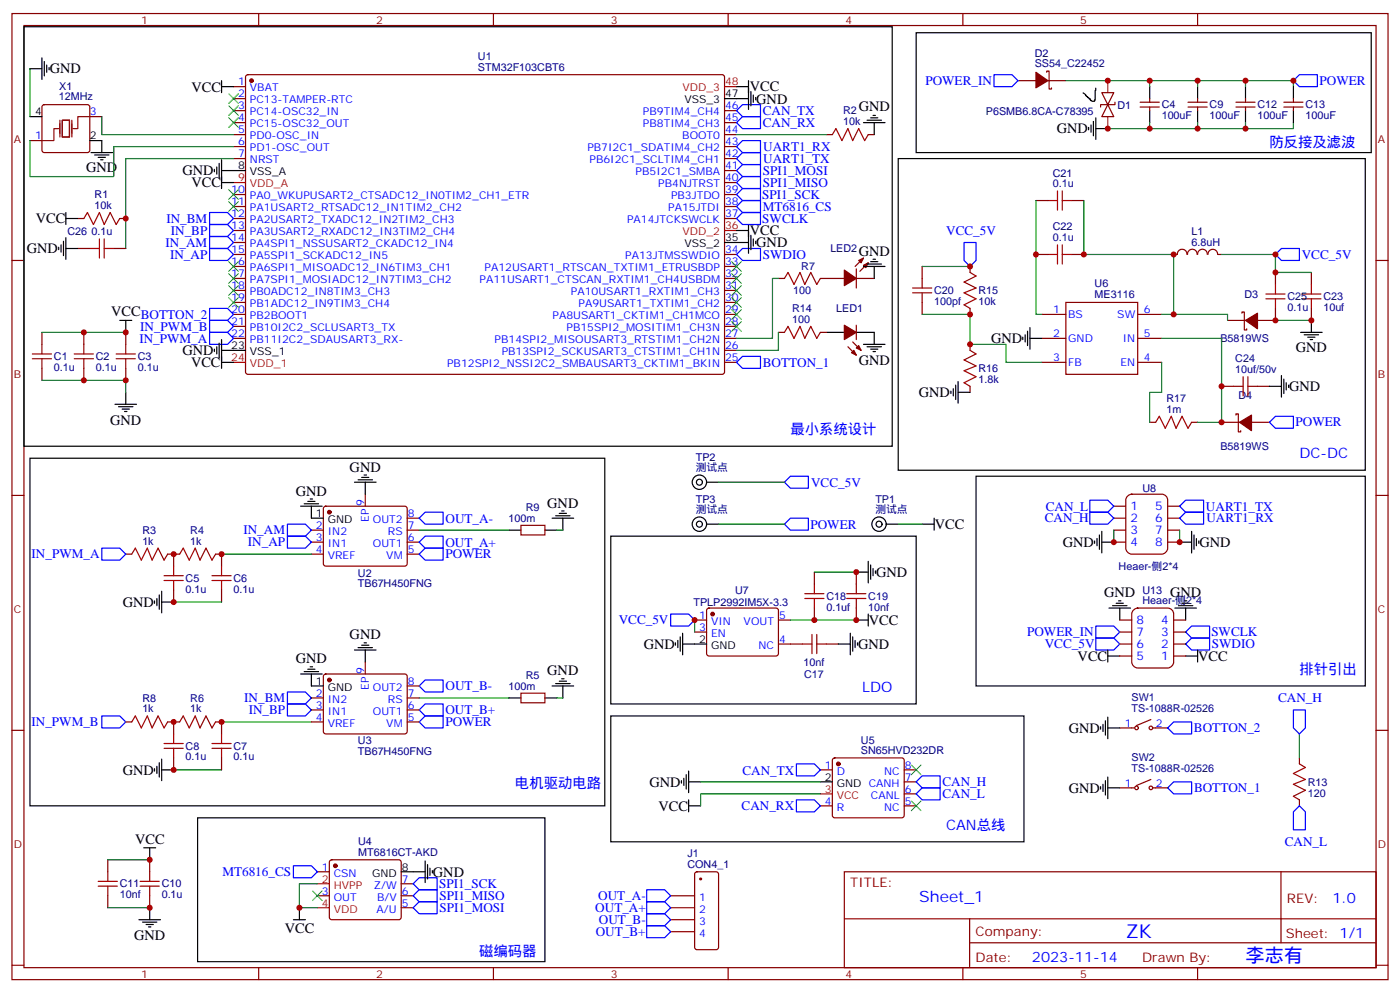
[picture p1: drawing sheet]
<svg xmlns="http://www.w3.org/2000/svg" width="412mm" height="292mm" viewBox="0 0 412 292" stroke-linecap="round" stroke-linejoin="round" font-family="sans-serif">
<g fill="none" stroke="#870000" stroke-width=".35">
<path d="M3.5 4h405.4v284.3h-405.4zM7.1 7.5h398.2v277.3h-398.2zM76.2 4v3.5M145.3 4v3.5M214.5 4v3.5M283.6 4v3.5M352.8 4v3.5M12.6 31l.5-.2h12.7l.5 .2 .2 .5v12.7l-.3 .5-.4 .2h-12.7l-.5-.2-.3-.5v-12.7zM26.5 34.3h3.5M68.8 25.5h3.5M68.8 29h3.5M68.8 32.6h3.5"/>
<path d="M68.8 36.1h3.5M68.8 39.6h3.5M72.6 22.2l.4-.2h140l.4 .7v87l-.7 .5-139.9-.1-.5-.6v-86.8zM213.4 32.6h3.6M213.4 36.1h3.6M213.4 39.6h3.6M243.4 39.6h1.8M255.8 39.6h1.7M299.9 23.7h5.3M308.3 21.3v-.4h.7v5.3h.7v-.3M308.7 23.7h5.3M324.6 27.3h3.5l-1.8 3.5z"/>
<path d="M326.3 30.8l1.8 3.5h-3.5zM328.4 30.1v.7h-4.2v.7M335.8 31.5h5.7M335.8 30.1h5.7M338.7 29v1.1M338.7 31.5v1.1M350 31.5h5.6M350 30.1h5.6M352.8 29v1.1M352.8 31.5v1.1M364.1 31.5h5.6M364.1 30.1h5.6"/>
<path d="M366.9 29v1.1M366.9 31.5v1.1M378.2 31.5h5.6M378.2 30.1h5.6M381 29v1.1M381 31.5v1.1M8.8 41.4h3.5M68.8 43.1h3.5M68.8 46.7h3.5M68.8 57.3h3.5M213.4 43.1h3.6M213.4 46.7h3.6"/>
<path d="M213.4 57.3h3.6M213.4 53.7h3.6M213.4 50.2h3.6M305.2 59h3.5M315.7 59h3.6M3.5 76.7h3.6M22.9 64.3h1.8M22.9 73.1h3.6M33.5 73.1h3.5M35.3 64.3h1.7M68.8 60.8h3.5M68.8 64.3h3.5"/>
<path d="M68.8 67.8h3.5M68.8 71.4h3.5M68.8 74.9h3.5M68.8 78.4h3.5M213.4 60.8h3.6M213.4 64.3h3.6M213.4 74.9h3.6M213.4 78.4h3.6M252.2 79.1v5.7M254.4 76l-2.5 2.4M255.8 77.4l-2.5 2.4M271.6 78.4v3.6"/>
<path d="M285.8 78.4v1.8M305.2 74.9h3.5M315.7 74.9h3.6M345.7 74.9h1.1M346.8 74.9a1.41 1.41 0 0 1 1.4-1.5 1.41 1.41 0 0 1 1.4 1.5M349.8 74.9a1.41 1.41 0 0 1 1.4-1.5 1.41 1.41 0 0 1 1.4 1.5M352.8 74.9a1.41 1.41 0 0 1 1.4-1.5 1.41 1.41 0 0 1 1.4 1.5M355.8 74.9a1.41 1.41 0 0 1 1.5-1.5 1.41 1.41 0 0 1 1.4 1.5M358.8 74.9h1M405.3 76.7h3.6M12.3 97.8v3.6M24.7 97.8v3.6"/>
<path d="M37 97.8v3.6M68.8 82h3.5M68.8 85.5h3.5M68.8 89h3.5M68.8 92.5h3.5M68.8 96.1h3.5M68.8 99.6h3.5M213.4 82h3.6M213.4 85.5h3.6M213.4 89h3.6M213.4 92.5h3.6M213.4 96.1h3.6"/>
<path d="M213.4 99.6h3.6M229.3 82h1.8M229.3 97.8h1.8M241.7 82h7M241.7 97.8h1.7M252.2 82h5.3M252.2 95.7v4.2M271.6 89v3.5M285.8 90.8v1.7M306.9 92.5h7.1M306.9 99.6h7.1M314 89h21.1v21.2h-21.1z"/>
<path d="M335.1 92.5h7.1M335.1 99.6h7.1M361.6 94.3h5.3M365.8 92.2v-.4h.7v5.3h.7v-.3M375.7 90.8v3.5h-5.3M375.7 80.2v3.5M386.3 80.2v3.5M386.3 90.8v3.5M12.3 108.4v3.5M24.7 108.4v3.5M37 108.4v3.5M213.4 106.6h3.6"/>
<path d="M213.4 103.1h3.6M249.8 102.1l2.4 2.4M251.2 100.6l2.4 2.5M285.8 101.4v1.7M285.8 113.7v1.8M306.9 106.6h7.1M335.1 106.6h7.1M359.8 113.7h3.6M370.4 113.7h3.5M338.7 124.3h1.7M351 124.3h1.8M359.8 124.3h5.3"/>
<path d="M364.1 122.2v-.4h.7v5.3h.7v-.3M368.7 124.3h5.2M3.5 145.8h3.6M91.7 156h3.5M91.7 159.6h3.5M95.5 149.2l.5-.2h23.2l.5 .2 .2 .5v16.5l-.7 .4h-23.5l-.5-.7v-16.2zM107.6 145.5v3.5M119.9 156h3.6M119.9 159.6h3.6M119.9 152.5h3.6M153.5 154.6h7v2.8h-7zM328.1 156h3.5"/>
<path d="M328.1 159.6h3.5M328.1 152.5h3.5M328.1 149h3.5M332.2 146l1.2-.5h8.8a1.76 1.76 0 0 1 1.8 1.7v14.1a1.89 1.89 0 0 1-1.8 1.8h-8.8a1.89 1.89 0 0 1-1.8-1.8v-14.1zM344 156h3.5M344 159.6h3.5M344 152.5h3.5M344 149h3.5M405.3 145.8h3.6M37 163.1h1.8M49.4 163.1h3.5M51.2 163.1v3.5"/>
<path d="M51.2 173.7v3.5M63.5 163.1h1.8v3.5M65.3 173.7v3.5M91.7 163.1h3.5M119.9 163.1h3.6M208.4 179.2l.4-.2h20.1l.4 .7-.1 12.9-.6 .5-20-.1-.5-.6v-12.7zM239.9 168.4v3.5M239.9 179v3.5M252.2 168.4v3.5M252.2 179v3.5M334 179.5l1.1-.5h8.9a1.76 1.76 0 0 1 1.7 1.7v14.1a1.89 1.89 0 0 1-1.7 1.8h-8.9a1.89 1.89 0 0 1-1.7-1.8v-14.1zM95.5 198.6l.5-.2h23.2l.5 .2 .2 .5v16.5l-.7 .4-23.5-.1-.5-.6v-16.2z"/>
<path d="M107.6 194.8v3.6M204.6 182.5h3.5M204.6 186h3.5M229.3 182.5h3.5M229.3 189.5h7.1M243.4 189.5h3.5M329.8 182.5h3.6M329.8 186h3.6M329.8 189.5h3.6M329.8 193.1h3.6M345.7 182.5h3.5M345.7 186h3.5"/>
<path d="M345.7 189.5h3.5M345.7 193.1h3.5M3.5 214.9h3.6M37 212.5h1.8M49.4 212.5h3.5M51.2 212.5v3.5M63.5 212.5h1.8v3.5M91.7 212.5h3.5M91.7 205.4h3.5M91.7 209h3.5M119.9 212.5h3.6M119.9 205.4h3.6"/>
<path d="M119.9 209h3.6M119.9 201.9h3.6M153.5 204h7v2.8h-7zM329.8 214.2h4.3M339 211.8l-4.2 1.7M339.7 214.2h4.3M405.3 214.9h3.6M51.2 223.1v3.5M65.3 223.1v3.5M241.7 226.6h3.5M241.7 237.2h3.5M245.4 223.3l.5-.2h19.7l.5 .2 .2 .5v16.2l-.2 .5-.5 .2h-19.7l-.5-.2-.2-.5v-16.2z"/>
<path d="M266.3 226.6h3.6M266.3 237.2h3.6M266.3 233.6h3.6M266.3 230.1h3.6M329.8 231.9h4.3M339 229.4l-4.2 1.8M339.7 231.9h4.3M382.8 223.1v1.7M382.8 235.4v1.8M31.7 253v3.6M44.1 253v3.6M93.5 256.6h3.5"/>
<path d="M97.2 253.3l.5-.3h19.8l.5 .3 .2 .5v16.2l-.3 .5-.4 .2h-19.8l-.5-.2-.2-.5v-16.2zM204.8 256.8l.5-.2h5.7l.6 .4 .1 21.8-.5 .7h-5.9l-.6-.5-.1-21.7zM248.7 256.6h156.6v28.2h-156.6zM377.3 256.6v20.9M31.7 263.6v3.6M44.1 263.6v3.6M93.5 263.6h3.5M118.2 263.6h3.5M118.2 267.2h3.5M118.2 260.1h3.5M197.6 263.6h7M197.6 267.2h7"/>
<path d="M197.6 270.7h7M197.6 274.2h7M248.7 270.4h156.5M285.6 277.5h119.6M285.6 270.4v14.1M3.5 284.1h3.6M76.2 284.8v3.5M145.3 284.8v3.5M214.5 284.8v3.5M283.6 284.8v3.5M352.8 284.8v3.5M405.3 284.1h3.6"/>
<circle cx="334.8" cy="214.2" r=".53"/>
<circle cx="339" cy="214.2" r=".53"/>
<circle cx="334.8" cy="231.9" r=".53"/>
<circle cx="339" cy="231.9" r=".53"/>
</g>
<g fill="#870000" stroke="#870000" stroke-width=".35">
<path d="M305.2 21.3l3.5 2.4-3.5 2.2z"/>
<path d="M366.9 94.3l3.5-2.1v4.6z"/>
<path d="M365.1 124.3l3.6-2.1v4.6z"/>
<path d="M248.7 95.7l3.5 2.1-3.5 2.1z"/>
<path d="M252.2 102.4l.7-.7 .7 1.4z"/>
<path d="M250.8 103.8l.7-.7 .7 1.4z"/>
<path d="M254.4 78.1l1.4-.7-.7 1.4z"/>
<path d="M252.9 76.7l1.5-.7-.8 1.4z"/>
<path d="M248.7 79.5l3.5 2.5-3.5 2.1z"/>
<circle cx="74.1" cy="23.7" r=".53"/>
<circle cx="97" cy="150.7" r=".53"/>
<circle cx="97" cy="200.1" r=".53"/>
<circle cx="98.8" cy="254.8" r=".53"/>
<circle cx="246.9" cy="224.8" r=".53"/>
<circle cx="209.9" cy="180.7" r=".53"/>
<circle cx="206.4" cy="258.7" r=".26"/>
</g>
<g fill="none" stroke="#000" stroke-width=".35">
<path d="M7.1 7.9h255.7v123.4h-255.7zM12.3 17v6.4M13.1 18.1v4.2M13.8 19.2v2.1M14.5 19.9v.7M269.9 9.6h134v35.3h-134zM8.8 34.3h3.5M8.8 20.2h3.5M65.3 25.5h3.5M65.3 23.7v3.6M213.4 29h7.1M217 25.5h3.5"/>
<path d="M220.5 23.7v8.5M221.2 26.9v4.3M221.9 28v2.1M222.6 28.7v.7M254.4 36.1h6.3M255.4 35.4h4.2M256.5 34.7h2.1M257.2 34h.7M257.5 36.1v3.5M320.7 37.5v.7M321.4 36.8v2.1M322.1 35.7v4.3"/>
<path d="M322.8 25.9l-.4 3.9-1-.2-.2-.5h-.4l-1.7-1.8M322.8 37.9h3.5M322.8 34.7v6.3M338.7 25.5v3.5M338.7 32.6v3.5M352.8 25.5v3.5M352.8 32.6v3.5M366.9 25.5v3.5M366.9 32.6v3.5M381 25.5v3.5M381 32.6v3.5M26.5 41.4h3.5v3.5"/>
<path d="M26.8 44.9h6.4M27.9 45.6h4.2M28.9 46.3h2.1M29.6 47h.7M63.1 49.8v.8M63.9 49.1v2.2M64.6 48.1v4.2M65.3 50.2h7M65.3 47v8.5M65.3 53.7h3.5M264.6 46.7h137.6v91.7h-137.6zM17.3 72.8v.7"/>
<path d="M18 72.1v2.1M18.7 71v4.2M19.4 73.1h3.5M19.4 62.5v3.6M19.4 70v6.3M19.4 64.3h3.5M213.4 71.4h7.1M217 67.8h3.5M220.5 66.1v8.4M221.2 69.3v4.2M221.9 70.3v2.1M222.6 71v.7"/>
<path d="M254.4 78.4h6.3M255.4 77.7h4.2M256.5 77h2.1M257.2 76.3h.7M257.5 78.4v3.6M35.3 94.3h3.5M37 94.3v3.5M65.3 99.9v8.5M243.4 97.8h5.3M252.2 97.8h5.3v3.6M301.3 99.2v.7M302 98.5v2.1"/>
<path d="M302.7 97.5v4.2M303.4 99.6h3.5M303.4 96.4v6.4M383.1 97.8h6.4M384.2 98.5h4.2M385.2 99.2h2.1M385.9 99.9h.7M386.3 94.3v3.5M33.9 119h6.3M34.9 119.7h4.3M37 115.5v3.5M63.1 102.8v.7"/>
<path d="M63.9 102.1v2.1M64.6 101v4.2M65.3 103.1h7M65.3 106.6h3.5M254.4 101.4h6.3M255.4 102.1h4.2M256.5 102.8h2.1M257.2 103.5h.7M280.1 115.1v.7M280.8 114.4v2.1M281.5 113.3v4.3M282.2 115.5h3.6"/>
<path d="M282.2 112.3v6.3M373.9 113.7h3.6M377.5 110.5v6.4M378.2 111.6v4.2M378.9 112.6v2.2M379.6 113.3v.8M8.8 134.9h169.4v102.3h-169.4zM36 120.4h2.1M36.7 121.1h.7M107.2 139.8h.7M88.5 149h6.4M89.6 148.3h4.2"/>
<path d="M90.7 147.6h2.1M91.4 146.9h.7M91.7 149v3.5h3.5M104.4 141.9h6.4M105.5 141.2h4.2M106.5 140.5h2.2M107.6 141.9v3.6M149.9 156h3.6M160.5 156h3.5M162.6 152.5h6.4M163.7 151.8h4.2M164.7 151.1h2.2"/>
<path d="M165.5 150.4h.7M165.8 152.5v3.5M179.9 157.8h90v49.4h-90zM208.1 141.9h3.6M208.1 154.3h3.6M261.1 154.3h3.5M271.6 154.3h3.6M275.2 152.5v3.5M287.5 140.2h114.7v61.7h-114.7zM322.4 159.2v.7M323.1 158.5v2.1M323.8 157.4v4.3"/>
<path d="M324.6 159.6h3.5M324.6 156.4v6.3M347.5 159.6h3.5M351 156.4v6.3M351.7 157.4v4.3M352.4 158.5v2.1M353.1 159.2v.7M45.5 176.8v.8M46.2 176.1v2.2M46.9 175.1v4.2M47.6 177.2h3.6M47.6 174v6.4"/>
<path d="M252.2 168.4h3.6M255.8 165.2v6.4M256.5 166.3v4.2M257.2 167.3v2.1M257.9 168v.7M326.7 179h6.3M327.7 178.3h4.3M328.8 177.6h2.1M329.5 176.8h.7M329.8 179v3.5M346.1 179h6.3M347.1 178.3h4.3"/>
<path d="M348.2 177.6h2.1M348.9 176.8h.7M349.2 179v3.5M88.5 198.4h6.4M89.6 197.7h4.2M90.7 197h2.1M91.4 196.3h.7M91.7 198.4v3.5h3.5M104.4 191.3h6.4M105.5 190.6h4.2M106.5 189.9h2.2M107.2 189.2h.7"/>
<path d="M107.6 191.3v3.5M165.5 199.8h.7M199 189.2v.7M199.7 188.5v2.1M200.4 187.4v4.3M201.1 189.5h7M201.1 186.4v6.3M246.9 189.5h3.6M250.5 186.4v6.3M251.2 187.4v4.3M251.9 188.5v2.1M252.2 182.5h3.6"/>
<path d="M252.6 189.2v.7M255.8 180.7v3.6M326.3 191.3v3.5M326.3 193.1h3.5M349.2 193.1h3.6M352.8 191.3v3.5M149.9 205.4h3.6M160.5 205.4h3.5M162.6 201.9h6.4M163.7 201.2h4.2M164.7 200.5h2.2M165.8 201.9v3.5"/>
<path d="M179.9 210.7h121.7v37.1h-121.7zM324.2 213.9v.7M324.9 213.2v2.1M325.6 212.1v4.3M326.3 214.2h3.5M326.3 211.1v6.3M45.5 226.2v.7M46.2 225.5v2.1M46.9 224.5v4.2M47.6 223.4v6.4M47.6 226.6h3.6M200.7 229.8v.7"/>
<path d="M201.4 229.1v2.1M202.1 228v4.2M202.8 230.1h3.6M202.8 226.9v6.4M202.8 235.4v3.5M202.8 237.2h3.6M241.7 230.1h3.5M324.2 231.5v.7M324.9 230.8v2.1M325.6 229.8v4.2M326.3 228.7v6.4M326.3 231.9h3.5"/>
<path d="M42.3 249.5h3.6M44.1 249.5v3.5M58.2 240.7h102.3v42.3h-102.3zM118.2 256.6h7M125.2 253.4v6.4M125.9 254.5v4.2M126.6 255.5v2.1M127.4 256.2v.7M40.9 270.7h6.4M42 271.4h4.2M43 272.1h2.2M43.7 272.8h.7"/>
<path d="M44.1 267.2v3.5M86.4 270.7h3.6M88.2 267.2v3.5"/>
<circle cx="206" cy="141.9" r=".88"/>
<circle cx="206" cy="154.3" r=".88"/>
<circle cx="206" cy="141.9" r="2.12"/>
<circle cx="206" cy="154.3" r="2.12"/>
<circle cx="258.9" cy="154.3" r=".88"/>
<circle cx="258.9" cy="154.3" r="2.12"/>
</g>
<path d="M213.4 25.5h3.6M68.8 53.7h3.5M213.4 67.8h3.6M68.8 106.6h3.5M241.7 233.6h3.5M93.5 260.1h3.5M93.5 267.2h3.5" fill="none" stroke="#f00" stroke-width=".35"/>
<path d="M17.3 37.9h-1.4v3.5h-3.6M17.6 35.4v4.9M18.3 35.4h2.2v4.9h-2.2zM21.2 35.4v4.9M26.5 34.3h-3.6v3.6h-1.4" fill="none" stroke="#870012" stroke-width=".35"/>
<g fill="none" stroke="#008700" stroke-width=".35">
<path d="M8.8 20.2v14.1M30 34.3v5.3h38.8M217 39.6h26.4M314 23.7h67v1.8M338.7 23.7v1.8M338.7 36.1v1.8M352.8 23.7v1.8M352.8 36.1v1.8M366.9 23.7v1.8M366.9 36.1v1.8M381 36.1v1.8h-54.7M8.8 41.4v10.6h24.7v-8.9h35.3"/>
<path d="M68.8 46.7h-31.8v26.4M305.2 59v33.5h1.7M319.3 59v15.9h26.4v17.6h-3.5M271.6 78.4h14.2M359.8 74.9h15.9v5.3h10.6M12.3 97.8h24.7M229.3 97.8v5.3h-12.3M229.3 82h-1.8v17.6h-10.5M271.6 92.5h14.2v8.9h10.5v5.2h10.6M342.2 99.6h17.6v24.7h-7M345.7 92.5h15.9v1.8M375.7 94.3h10.6"/>
<path d="M12.3 111.9h24.7v3.6M342.2 106.6v8.9h-3.5v8.8M123.5 156h26.4M164 156h1.8M211.7 154.3h19.4M211.7 141.9h19.4M264.6 154.3h7M328.1 156v3.6M347.5 156v3.6M51.2 177.2h14.1M65.3 163.1h26.4M239.9 168.4h12.3"/>
<path d="M204.6 182.5v3.5M232.8 182.5h19.4M65.3 212.5h26.4M123.5 205.4h26.4M164 205.4h1.8M382.8 216v7.1M51.2 226.6h14.1M206.4 230.1h35.3M241.7 233.6h-35.3v3.6M31.7 253h12.4M31.7 267.2h12.4M93.5 260.1h-5.3v7.1h5.3"/>
</g>
<g fill="none" stroke="#a10000" stroke-width=".35">
<path d="M245.2 39.6l1-1.7 1.8 3.5 1.8-3.5 1.4 3.5 1.7-3.5 1.8 3.5 1.1-1.8M308.7 59h2.8M311.5 56.2v5.6M312.9 56.2v5.6M312.9 59h2.8M24.7 64.3l1.1-1.8 1.7 3.6 1.8-3.6 1.4 3.6 1.8-3.6 1.7 3.6 1.1-1.8M26.5 73.1h2.8M29.3 70.3v5.7M30.7 70.3v5.7M30.7 73.1h2.8M308.7 74.9h2.8M311.5 72.1v5.6"/>
<path d="M312.9 72.1v5.6M312.9 74.9h2.8M231.1 97.8l1-1.7 1.8 3.5 1.8-3.5 1.4 3.5 1.7-3.5 1.8 3.5 1.1-1.8M231.1 82l1-1.8 1.8 3.5 1.8-3.5 1.4 3.5 1.7-3.5 1.8 3.5 1.1-1.7M268.8 86.2h5.7M268.8 84.8h5.7M271.6 82v2.8M271.6 86.2v2.8M285.8 80.2l1.7 1-3.5 1.8 3.5 1.8-3.5 1.4 3.5 1.7-3.5 1.8 1.8 1.1M372.9 86.5h5.6M372.9 87.9h5.6M375.7 83.7v2.8"/>
<path d="M375.7 87.9v2.9M383.5 86.5h5.6M383.5 87.9h5.6M386.3 83.7v2.8M386.3 87.9v2.9M9.5 105.6h5.7M9.5 104.2h5.7M12.3 101.4v2.8M12.3 105.6v2.8M21.9 105.6h5.6M21.9 104.2h5.6M24.7 101.4v2.8"/>
<path d="M24.7 105.6v2.8M34.2 105.6h5.7M34.2 104.2h5.7M37 101.4v2.8M37 105.6v2.8M285.8 103.1l1.7 1.1-3.5 1.7 3.5 1.8-3.5 1.4 3.5 1.8-3.5 1.7 1.8 1.1M363.4 113.7h2.8M366.2 110.9v5.6M367.6 113.7h2.8M367.6 110.9v5.6M340.4 124.3l1.1-1.8 1.8 3.5 1.7-3.5 1.4 3.5 1.8-3.5 1.8 3.5 1-1.7M38.8 163.1l1.1-1.8 1.7 3.6 1.8-3.6 1.4 3.6 1.8-3.6 1.7 3.6 1.1-1.8"/>
<path d="M48.3 169.4h5.7M48.3 170.9h5.7M51.2 166.6v2.8M51.2 170.9v2.8M52.9 163.1l1.1-1.8 1.7 3.6 1.8-3.6 1.4 3.6 1.8-3.6 1.7 3.6 1.1-1.8M62.4 169.4h5.7M62.4 170.9h5.7M65.3 166.6v2.8M65.3 170.9v2.8M237.1 176.1h5.6M237.1 174.7h5.6M239.9 171.9v2.8"/>
<path d="M239.9 176.1v2.9M249.4 176.1h5.7M249.4 174.7h5.7M252.2 171.9v2.8M252.2 176.1v2.9M236.4 189.5h2.8M239.2 186.7v5.7M240.6 189.5h2.8M240.6 186.7v5.7M38.8 212.5l1.1-1.8 1.7 3.5 1.8-3.5 1.4 3.5 1.8-3.5 1.7 3.5 1.1-1.7M48.3 218.8h5.7M51.2 216v2.8"/>
<path d="M52.9 212.5l1.1-1.8 1.7 3.5 1.8-3.5 1.4 3.5 1.8-3.5 1.7 3.5 1.1-1.7M62.4 218.8h5.7M65.3 216v2.8M48.3 220.2h5.7M51.2 220.2v2.9M62.4 220.2h5.7M65.3 220.2v2.9M382.8 224.8l1.7 1.1-3.5 1.7 3.5 1.8-3.5 1.4 3.5 1.8-3.5 1.8 1.8 1M28.9 259.4h5.7M31.7 256.6v2.8M41.3 259.4h5.6M44.1 256.6v2.8"/>
<path d="M28.9 260.8h5.7M31.7 260.8v2.8M41.3 260.8h5.6M44.1 260.8v2.8"/>
</g>
<g fill="none" stroke="#00f" stroke-width=".35">
<path d="M217 36.1l1.7-1.8h5.3v3.6h-5.3zM218.7 30.8h5.3v3.5h-5.3l-1.7-1.7zM292.8 22h5.3l1.8 1.7-1.8 1.8h-5.3zM381 23.7l1.8-1.7h5.3v3.5h-5.3zM217 43.1l1.7-1.7h5.3v3.5h-5.3zM217 46.7l1.7-1.8h5.3v3.5h-5.3zM217 50.2l1.7-1.8h5.3v3.6h-5.3zM217 53.7l1.7-1.7h5.3v3.5h-5.3zM217 57.3l1.7-1.8h5.3v3.5h-5.3zM61.7 62.5h5.3l1.8 1.8-1.8 1.8h-5.3zM61.7 66.1h5.3l1.8 1.7-1.8 1.8h-5.3zM61.7 69.6h5.3l1.8 1.8-1.8 1.7h-5.3z"/>
<path d="M61.7 73.1h5.3l1.8 1.8-1.8 1.8h-5.3zM217 60.8l1.7-1.8h5.3v3.5h-5.3zM217 64.3l1.7-1.8h5.3v3.6h-5.3zM217 74.9l1.7-1.8h5.3v3.6h-5.3zM284 71.4h3.5v5.3l-1.7 1.7-1.8-1.7zM375.7 74.9l1.8-1.8h5.3v3.6h-5.3zM61.7 90.8h5.3l1.8 1.7-1.8 1.8h-5.3zM61.7 94.3h5.3l1.8 1.8-1.8 1.7h-5.3zM61.7 97.8h5.3l1.8 1.8-1.8 1.8h-5.3zM217 106.6l1.7-1.7h5.3v3.5h-5.3zM373.9 124.3l1.8-1.8h5.3v3.5h-5.3zM84.7 154.3h5.3l1.7 1.7-1.7 1.8h-5.3z"/>
<path d="M84.7 157.8h5.3l1.7 1.8-1.7 1.7h-5.3zM123.5 152.5l1.7-1.8h5.3v3.6h-5.3zM125.2 157.8h5.3v3.5h-5.3l-1.7-1.7zM231.1 141.9l1.7-1.7h5.3v3.5h-5.3zM231.1 154.3l1.7-1.8h5.3v3.5h-5.3zM321 150.7h5.3l1.8 1.8-1.8 1.8h-5.3zM321 147.2h5.3l1.8 1.8-1.8 1.7h-5.3zM347.5 149l1.7-1.8h5.3v3.5h-5.3zM349.2 150.7h5.3v3.6h-5.3l-1.7-1.8zM30 161.3h5.3l1.7 1.8-1.7 1.8h-5.3zM123.5 163.1l1.7-1.8h5.3v3.6h-5.3zM197.6 180.7h5.2l1.8 1.8-1.8 1.8h-5.2z"/>
<path d="M322.8 184.3h5.3l1.7 1.7-1.7 1.8h-5.3zM322.8 187.8h5.3l1.7 1.7-1.7 1.8h-5.3zM349.2 189.5l1.8-1.7h5.3v3.5h-5.3zM349.2 186l1.8-1.7h5.3v3.5h-5.3zM30 210.7h5.3l1.7 1.8-1.7 1.7h-5.3zM84.7 207.2h5.3l1.7 1.8-1.7 1.7h-5.3zM84.7 203.7h5.3l1.7 1.7-1.7 1.8h-5.3zM123.5 209l1.7-1.8h5.3v3.5h-5.3zM123.5 201.9l1.7-1.8h5.3v3.6h-5.3zM125.2 210.7h5.3v3.5h-5.3l-1.7-1.7zM344 214.2l1.7-1.7h5.3v3.5h-5.3zM381 209h3.5v5.2l-1.7 1.8-1.8-1.8z"/>
<path d="M234.6 224.8h5.3l1.8 1.8-1.8 1.8h-5.3zM234.6 235.4h5.3l1.8 1.8-1.8 1.7h-5.3zM269.9 230.1l1.7-1.7h5.3v3.5h-5.3zM271.6 231.9h5.3v3.5h-5.3l-1.7-1.8zM344 231.9l1.7-1.8h5.3v3.5h-5.3zM381 238.9l1.8-1.7 1.7 1.7v5.3h-3.5zM86.4 254.8h5.3l1.8 1.8-1.8 1.7h-5.3zM121.7 260.1l1.8-1.8h5.3v3.6h-5.3zM121.7 263.6l1.8-1.7h5.3v3.5h-5.3zM121.7 267.2l1.8-1.8h5.3v3.5h-5.3zM190.5 261.9h5.3l1.8 1.7-1.8 1.8h-5.3zM190.5 265.4h5.3l1.8 1.8-1.8 1.7h-5.3z"/>
<path d="M190.5 268.9h5.3l1.8 1.8-1.8 1.8h-5.3zM190.5 272.5h5.3l1.8 1.7-1.8 1.8h-5.3z"/>
</g>
<g fill="none" stroke="#3c3" stroke-width=".35">
<path d="M67.4 27.6l2.8 2.8M67.4 31.2l2.8 2.8M67.4 34.7l2.8 2.8M70.2 27.6l-2.8 2.8M70.2 31.2l-2.8 2.8M70.2 34.7l-2.8 2.8M67.4 55.8l2.8 2.9M67.4 59.4l2.8 2.8M70.2 55.8l-2.8 2.9M70.2 59.4l-2.8 2.8M67.4 77l2.8 2.8M70.2 77l-2.8 2.8"/>
<path d="M215.5 77l2.9 2.8M218.4 77l-2.9 2.8M67.4 84.1l2.8 2.8M67.4 87.6l2.8 2.8M67.4 80.5l2.8 2.9M70.2 84.1l-2.8 2.8M70.2 87.6l-2.8 2.8M70.2 80.5l-2.8 2.9M215.5 91.1l2.9 2.8M215.5 87.6l2.9 2.8M215.5 94.7l2.9 2.8M215.5 84.1l2.9 2.8"/>
<path d="M215.5 80.5l2.9 2.9M218.4 91.1l-2.9 2.8M218.4 87.6l-2.9 2.8M218.4 94.7l-2.9 2.8M218.4 84.1l-2.9 2.8M218.4 80.5l-2.9 2.9M268.5 225.2l2.8 2.8M268.5 235.8l2.8 2.8M271.3 225.2l-2.8 2.8M271.3 235.8l-2.8 2.8M92.1 262.2l2.8 2.8M94.9 262.2l-2.8 2.8"/>
</g>
<path d="M326.3 23.7v3.6M326.3 34.3v3.6" fill="none" stroke="#8c2424" stroke-width=".35"/>
<g fill="#c00">
<circle cx="37" cy="97.8" r=".88"/>
<circle cx="24.7" cy="97.8" r=".88"/>
<circle cx="37" cy="111.9" r=".88"/>
<circle cx="24.7" cy="111.9" r=".88"/>
<circle cx="51.2" cy="163.1" r=".88"/>
<circle cx="51.2" cy="177.2" r=".88"/>
<circle cx="65.3" cy="163.1" r=".88"/>
<circle cx="65.3" cy="212.5" r=".88"/>
<circle cx="51.2" cy="226.6" r=".88"/>
<circle cx="51.2" cy="212.5" r=".88"/>
<circle cx="44.1" cy="253" r=".88"/>
<circle cx="44.1" cy="267.2" r=".88"/>
<circle cx="88.2" cy="267.2" r=".88"/>
<circle cx="326.3" cy="23.7" r=".88"/>
<circle cx="326.3" cy="37.9" r=".88"/>
<circle cx="204.6" cy="182.5" r=".88"/>
<circle cx="359.8" cy="124.3" r=".88"/>
<circle cx="375.7" cy="94.3" r=".88"/>
<circle cx="375.7" cy="80.2" r=".88"/>
<circle cx="375.7" cy="74.9" r=".88"/>
<circle cx="319.3" cy="74.9" r=".88"/>
<circle cx="345.7" cy="74.9" r=".88"/>
<circle cx="345.7" cy="92.5" r=".88"/>
<circle cx="359.8" cy="113.7" r=".88"/>
<circle cx="305.2" cy="74.9" r=".88"/>
<circle cx="285.8" cy="78.4" r=".88"/>
<circle cx="347.5" cy="159.6" r=".88"/>
<circle cx="239.9" cy="182.5" r=".88"/>
<circle cx="252.2" cy="182.5" r=".88"/>
<circle cx="252.2" cy="168.4" r=".88"/>
<circle cx="37" cy="64.3" r=".88"/>
<circle cx="386.3" cy="94.3" r=".88"/>
<circle cx="338.7" cy="23.7" r=".88"/>
<circle cx="338.7" cy="37.9" r=".88"/>
<circle cx="352.8" cy="37.9" r=".88"/>
<circle cx="352.8" cy="23.7" r=".88"/>
<circle cx="366.9" cy="23.7" r=".88"/>
<circle cx="366.9" cy="37.9" r=".88"/>
<circle cx="381" cy="23.7" r=".88"/>
<circle cx="328.1" cy="159.6" r=".88"/>
<circle cx="285.8" cy="92.5" r=".88"/>
<circle cx="285.8" cy="101.4" r=".88"/>
</g>
<g font-size="5.6" fill="#00f">
<text x="331.6" y="276">ZK</text>
<text x="366.9" y="283">李志有</text>
</g>
<text font-size="4.6" fill="#00f" x="270.8" y="265.6">Sheet_1</text>
<g font-size="4.2">
<text x="14.6" y="21.6">GND</text>
<text x="56.4" y="26.9">VCC</text>
<text x="220.9" y="26.9">VCC</text>
<text x="222.8" y="30.5">GND</text>
<text x="252.9" y="32.8">GND</text>
<text x="311.3" y="39.3">GND</text>
<text x="25.4" y="50.6">GND</text>
<text x="53.7" y="51.6">GND</text>
<text x="56.4" y="55.2">VCC</text>
<text x="10.5" y="65.8">VCC</text>
<text x="220.9" y="69.2">VCC</text>
<text x="7.9" y="74.5">GND</text>
<text x="222.8" y="72.8">GND</text>
<text x="252.9" y="75.2">GND</text>
<text x="32.7" y="93.1">VCCBOTTON_2</text>
<text x="291.9" y="101">GND</text>
<text x="53.7" y="104.5">GND</text>
<text x="252.9" y="107.4">GND</text>
<text x="381.7" y="103.5">GND</text>
<text x="56.3" y="108">VCC</text>
<text x="270.7" y="116.8">GND</text>
<text x="379.8" y="115.1">GND</text>
<text x="32.4" y="125">GND</text>
<text x="103" y="138.8">GND</text>
<text x="87.1" y="145.8">GND</text>
<text x="161.2" y="149.4">GND</text>
<text x="275.3" y="155.7">VCC</text>
<text x="313.1" y="161">GND</text>
<text x="353.3" y="161">GND</text>
<text x="258.1" y="169.8">GND</text>
<text x="36.1" y="178.6">GND</text>
<text x="325.3" y="175.8">GND</text>
<text x="344.7" y="175.8">GND</text>
<text x="255.9" y="183.9">VCC</text>
<text x="103" y="188.2">GND</text>
<text x="189.6" y="191">GND</text>
<text x="252.8" y="191">GND</text>
<text x="87.1" y="195.2">GND</text>
<text x="317.4" y="194.5">VCC</text>
<text x="353" y="194.5">VCC</text>
<text x="161.2" y="198.8">GND</text>
<text x="314.9" y="215.7">GND</text>
<text x="36.1" y="228">GND</text>
<text x="191.3" y="231.5">GND</text>
<text x="314.9" y="233.3">GND</text>
<text x="194" y="238.6">VCC</text>
<text x="39.8" y="248.4">VCC</text>
<text x="127.5" y="258">GND</text>
<text x="83.9" y="274.6">VCC</text>
<text x="39.5" y="276.7">GND</text>
</g>
<g font-size="4.2" fill="#00f">
<text x="373.9" y="43.1">防反接及滤波</text>
<text x="232.8" y="127.8">最小系统设计</text>
<text x="382.8" y="134.9">DC-DC</text>
<text x="254" y="203.7">LDO</text>
<text x="382.8" y="198.4">排针引出</text>
<text x="151.7" y="231.9">电机驱动电路</text>
<text x="278.7" y="244.2">CAN总线</text>
<text x="392.5" y="265.8">1.0</text>
<text x="141.1" y="281.3">磁编码器</text>
<text x="304" y="283.2">2023-11-14</text>
</g>
<g font-size="3.9" fill="#00f">
<text x="272.6" y="25">POWER_IN</text>
<text x="388.7" y="25">POWER</text>
<text x="224.7" y="33.8">CAN_TX</text>
<text x="224.7" y="37.3">CAN_RX</text>
<text x="224.8" y="44.4">UART1_RX</text>
<text x="224.8" y="47.9">UART1_TX</text>
<text x="224.7" y="51.4">SPI1_MOSI</text>
<text x="224.5" y="58.5">SPI1_SCK</text>
<text x="224.7" y="54.9">SPI1_MISO</text>
<text x="49" y="65.5">IN_BM</text>
<text x="224.5" y="65.5">SWCLK</text>
<text x="224.7" y="62">MT6816_CS</text>
<text x="50.3" y="69.1">IN_BP</text>
<text x="278.7" y="69.1">VCC_5V</text>
<text x="48.8" y="72.6">IN_AM</text>
<text x="50.1" y="76.1">IN_AP</text>
<text x="224.7" y="76.1">SWDIO</text>
<text x="383.5" y="76.1">VCC_5V</text>
<text x="41" y="100.8">IN_PWM_A</text>
<text x="41.3" y="97.3">IN_PWM_B</text>
<text x="224.7" y="107.9">BOTTON_1</text>
<text x="381.6" y="125.5">POWER</text>
<text x="238.9" y="143.3">VCC_5V</text>
<text x="131.2" y="153.8">OUT_A-</text>
<text x="238.7" y="155.6">POWER</text>
<text x="307.8" y="153.7">CAN_H</text>
<text x="308.1" y="150.3">CAN_L</text>
<text x="355.2" y="150.2">UART1_TX</text>
<text x="355.4" y="153.7">UART1_RX</text>
<text x="71.7" y="157.3">IN_AM</text>
<text x="73" y="160.8">IN_AP</text>
<text x="131.2" y="160.9">OUT_A+</text>
<text x="9.3" y="164.3">IN_PWM_A</text>
<text x="131.2" y="164.3">POWER</text>
<text x="182.3" y="183.8">VCC_5V</text>
<text x="302.6" y="187.3">POWER_IN</text>
<text x="307.8" y="190.8">VCC_5V</text>
<text x="356.8" y="187.2">SWCLK</text>
<text x="357" y="190.8">SWDIO</text>
<text x="131.2" y="203.2">OUT_B-</text>
<text x="71.9" y="206.7">IN_BM</text>
<text x="376.5" y="206.7">CAN_H</text>
<text x="9.3" y="213.8">IN_PWM_B</text>
<text x="73.3" y="210.2">IN_BP</text>
<text x="131.2" y="210.3">OUT_B+</text>
<text x="131.2" y="213.7">POWER</text>
<text x="351.7" y="215.5">BOTTON_2</text>
<text x="218.7" y="228.1">CAN_TX</text>
<text x="277.6" y="231.4">CAN_H</text>
<text x="351.7" y="233.1">BOTTON_1</text>
<text x="218.4" y="238.4">CAN_RX</text>
<text x="277.6" y="234.9">CAN_L</text>
<text x="378.4" y="249">CAN_L</text>
<text x="65.5" y="257.8">MT6816_CS</text>
<text x="129.4" y="261.5">SPI1_SCK</text>
<text x="129.5" y="268.5">SPI1_MOSI</text>
<text x="129.5" y="265">SPI1_MISO</text>
<text x="175.4" y="268.5">OUT_A+</text>
<text x="176.2" y="264.9">OUT_A-</text>
<text x="175.5" y="275.5">OUT_B+</text>
<text x="176.4" y="272">OUT_B-</text>
</g>
<g font-size="3.9" fill="#800">
<text x="250.5" y="261.2">TITLE:</text>
<text x="379.1" y="265.8">REV:</text>
<text x="287.4" y="275.4">Company:</text>
<text x="378.7" y="276">Sheet: 1/1</text>
<text x="287.4" y="283">Date:</text>
<text x="336.4" y="283.1">Drawn By:</text>
</g>
<g font-size="3.5" fill="#00f">
<text x="333" y="150">1</text>
<text x="333" y="153.6">2</text>
<text x="340.3" y="150">5</text>
<text x="340.3" y="153.6">6</text>
<text x="333" y="157.1">3</text>
<text x="333" y="160.6">4</text>
<text x="340.3" y="157.1">7</text>
<text x="340.3" y="160.6">8</text>
<text x="334.8" y="183.6">8</text>
<text x="342.1" y="183.6">4</text>
<text x="334.8" y="190.6">6</text>
<text x="334.8" y="187.1">7</text>
<text x="342.1" y="190.6">2</text>
<text x="342.1" y="187.1">3</text>
<text x="334.8" y="194.1">5</text>
<text x="342.1" y="194.1">1</text>
</g>
<g font-size="3.2" fill="#800">
<text x="41.6" y="7">1</text>
<text x="110.8" y="7">2</text>
<text x="179.9" y="7">3</text>
<text x="249.1" y="7">4</text>
<text x="318.2" y="7">5</text>
<text x="4.1" y="42.1">A</text>
<text x="405.9" y="42.1">A</text>
<text x="4.1" y="111.2">B</text>
<text x="405.9" y="111.2">B</text>
<text x="4.1" y="180.4">C</text>
<text x="405.9" y="180.4">C</text>
<text x="4.1" y="249.5">D</text>
<text x="405.9" y="249.5">D</text>
<text x="41.6" y="287.8">1</text>
<text x="110.8" y="287.8">2</text>
<text x="179.9" y="287.8">3</text>
<text x="249.1" y="287.8">4</text>
<text x="318.2" y="287.8">5</text>
</g>
<g font-size="3.2" fill="#000080">
<text x="140.8" y="17.7">U1</text>
<text x="304.8" y="16.7">D2</text>
<text x="140.8" y="20.9">STM32F103CBT6</text>
<text x="304.8" y="19.9">SS54_C22452</text>
<text x="17.3" y="29.6">12MHz</text>
<text x="17.5" y="26.4">X1</text>
<text x="248.4" y="33.6">R2</text>
<text x="290.4" y="33.8">P6SMB6.8CA-C78395</text>
<text x="329.1" y="32">D1</text>
<text x="342.2" y="35.1">100uF</text>
<text x="342.2" y="31.9">C4</text>
<text x="356.3" y="35.1">100uF</text>
<text x="356.3" y="31.9">C9</text>
<text x="370.4" y="35.1">100uF</text>
<text x="370.4" y="31.9">C12</text>
<text x="384.5" y="35.1">100uF</text>
<text x="384.5" y="31.9">C13</text>
<text x="248.4" y="36.8">10k</text>
<text x="310.1" y="51.9">C21</text>
<text x="27.9" y="58.2">R1</text>
<text x="310.1" y="55.1">0.1u</text>
<text x="27.9" y="61.5">10k</text>
<text x="19.8" y="69.1">C26</text>
<text x="27" y="69.3">0.1u</text>
<text x="310.1" y="71">0.1u</text>
<text x="310.1" y="67.8">C22</text>
<text x="350.9" y="69.1">L1</text>
<text x="244.6" y="74.3">LED2</text>
<text x="350.9" y="72.3">6.8uH</text>
<text x="236" y="79.6">R7</text>
<text x="233.6" y="86.6">100</text>
<text x="275.2" y="89.8">100pf</text>
<text x="275.2" y="86.6">C20</text>
<text x="288.2" y="89.8">10k</text>
<text x="288.2" y="86.6">R15</text>
<text x="322.5" y="87.8">ME3116</text>
<text x="322.5" y="84.6">U6</text>
<text x="366.5" y="87.6">D3</text>
<text x="379.2" y="88.4">C25</text>
<text x="389.8" y="88.4">C23</text>
<text x="233.3" y="95">100</text>
<text x="233.3" y="91.8">R14</text>
<text x="246.4" y="91.9">LED1</text>
<text x="379.2" y="91.6">0.1u</text>
<text x="389.8" y="91.6">10uf</text>
<text x="359.5" y="100.7">B5819WS</text>
<text x="15.9" y="106">C1</text>
<text x="28.2" y="106">C2</text>
<text x="40.6" y="106">C3</text>
<text x="363.9" y="106.6">C24</text>
<text x="15.9" y="109.2">0.1u</text>
<text x="28.2" y="109.2">0.1u</text>
<text x="40.6" y="109.2">0.1u</text>
<text x="288.2" y="112.7">1.8k</text>
<text x="288.2" y="109.5">R16</text>
<text x="363.9" y="109.8">10uf/50v</text>
<text x="343.6" y="118.2">R17</text>
<text x="364.8" y="117.6">D4</text>
<text x="343.6" y="121.5">1m</text>
<text x="205" y="135.6">TP2</text>
<text x="359.5" y="132.5">B5819WS</text>
<text x="205" y="138.7">测试点</text>
<text x="205" y="147.9">TP3</text>
<text x="257.9" y="147.9">TP1</text>
<text x="336.6" y="144.8">U8</text>
<text x="149.8" y="153.6">100m</text>
<text x="154.9" y="150.4">R9</text>
<text x="205" y="151.1">测试点</text>
<text x="257.9" y="151.1">测试点</text>
<text x="41.9" y="160.3">1k</text>
<text x="41.9" y="157.2">R3</text>
<text x="56" y="160.3">1k</text>
<text x="56" y="157.2">R4</text>
<text x="329.5" y="167.8">Heaer-侧2*4</text>
<text x="54.7" y="171.4">C5</text>
<text x="68.8" y="171.4">C6</text>
<text x="105.4" y="172.7">TB67H450FNG</text>
<text x="105.4" y="169.7">U2</text>
<text x="54.7" y="174.4">0.1u</text>
<text x="68.8" y="174.4">0.1u</text>
<text x="204.3" y="178.3">TPLP2992IM5X-3.3</text>
<text x="216.6" y="174.7">U7</text>
<text x="243.4" y="179.7">0.1uf</text>
<text x="243.4" y="176.6">C18</text>
<text x="255.8" y="179.7">10nf</text>
<text x="255.8" y="176.6">C19</text>
<text x="336.5" y="177.9">Heaer-侧2*4</text>
<text x="336.5" y="174.7">U13</text>
<text x="236.7" y="196">10nf</text>
<text x="149.8" y="203">100m</text>
<text x="154.9" y="199.8">R5</text>
<text x="236.9" y="199.5">C17</text>
<text x="41.9" y="209.7">1k</text>
<text x="41.9" y="206.6">R8</text>
<text x="56" y="209.7">1k</text>
<text x="56" y="206.6">R6</text>
<text x="333.3" y="209.5">TS-1088R-02526</text>
<text x="333.3" y="206.3">SW1</text>
<text x="54.7" y="220.8">C8</text>
<text x="68.8" y="220.8">C7</text>
<text x="105.4" y="219.1">U3</text>
<text x="253.6" y="219">U5</text>
<text x="54.7" y="223.8">0.1u</text>
<text x="68.8" y="223.8">0.1u</text>
<text x="105.4" y="222.1">TB67H450FNG</text>
<text x="253.6" y="222">SN65HVD232DR</text>
<text x="333.3" y="227.1">TS-1088R-02526</text>
<text x="333.3" y="223.9">SW2</text>
<text x="385.2" y="231.2">R13</text>
<text x="385.2" y="234.4">120</text>
<text x="105.5" y="251.9">MT6816CT-AKD</text>
<text x="105.5" y="248.7">U4</text>
<text x="202.5" y="255.5">CON4_1</text>
<text x="202.5" y="252.3">J1</text>
<text x="35.3" y="261.2">C11</text>
<text x="47.6" y="261.2">C10</text>
<text x="35.3" y="264.4">10nf</text>
<text x="47.6" y="264.4">0.1u</text>
</g>
<g font-size="3.2" fill="#00f">
<text x="70.1" y="25.2">1</text>
<text x="70.1" y="28.7">2</text>
<text x="73.6" y="26.9">VBAT</text>
<text x="26.5" y="34">3</text>
<text x="70.1" y="32.2">3</text>
<text x="70.1" y="35.7">4</text>
<text x="73.6" y="30.4">PC13-TAMPER-RTC</text>
<text x="73.6" y="34">PC14-OSC32_IN</text>
<text x="189.4" y="34">PB9TIM4_CH4</text>
<text x="213.6" y="35.7">45</text>
<text x="213.6" y="32.2">46</text>
<text x="10.3" y="41">1</text>
<text x="70.1" y="39.3">5</text>
<text x="73.6" y="37.5">PC15-OSC32_OUT</text>
<text x="73.6" y="41">PD0-OSC_IN</text>
<text x="189.4" y="37.5">PB8TIM4_CH3</text>
<text x="201" y="41">BOOT0</text>
<text x="213.6" y="39.3">44</text>
<text x="70.1" y="42.8">6</text>
<text x="70.1" y="46.3">7</text>
<text x="73.6" y="44.6">PD1-OSC_OUT</text>
<text x="173" y="44.6">PB7I2C1_SDATIM4_CH2</text>
<text x="213.6" y="46.3">42</text>
<text x="213.6" y="42.8">43</text>
<text x="73.6" y="48.1">NRST</text>
<text x="173.7" y="48.1">PB6I2C1_SCLTIM4_CH1</text>
<text x="187.2" y="51.6">PB5I2C1_SMBA</text>
<text x="213.6" y="53.4">40</text>
<text x="213.6" y="49.8">41</text>
<text x="68.1" y="56.9">10</text>
<text x="73.6" y="58.7">PA0_WKUPUSART2_CTSADC12_IN0TIM2_CH1_ETR</text>
<text x="193.9" y="55.1">PB4NJTRST</text>
<text x="197.7" y="58.7">PB3JTDO</text>
<text x="213.6" y="56.9">39</text>
<text x="68.1" y="60.4">11</text>
<text x="68.1" y="64">12</text>
<text x="73.6" y="62.2">PA1USART2_RTSADC12_IN1TIM2_CH2</text>
<text x="73.6" y="65.7">PA2USART2_TXADC12_IN2TIM2_CH3</text>
<text x="184.7" y="65.7">PA14JTCKSWCLK</text>
<text x="196.8" y="62.2">PA15JTDI</text>
<text x="213.6" y="64">37</text>
<text x="213.6" y="60.4">38</text>
<text x="68.1" y="67.5">13</text>
<text x="68.1" y="71">14</text>
<text x="73.6" y="69.3">PA3USART2_RXADC12_IN3TIM2_CH4</text>
<text x="68.1" y="74.5">15</text>
<text x="73.6" y="72.8">PA4SPI1_NSSUSART2_CKADC12_IN4</text>
<text x="73.6" y="76.3">PA5SPI1_SCKADC12_IN5</text>
<text x="184.2" y="76.3">PA13JTMSSWDIO</text>
<text x="213.6" y="74.5">34</text>
<text x="68.1" y="78.1">16</text>
<text x="68.1" y="81.6">17</text>
<text x="73.6" y="79.8">PA6SPI1_MISOADC12_IN6TIM3_CH1</text>
<text x="73.6" y="83.4">PA7SPI1_MOSIADC12_IN7TIM3_CH2</text>
<text x="141.3" y="83.4">PA11USART1_CTSCAN_RXTIM1_CH4USBDM</text>
<text x="142.7" y="79.8">PA12USART1_RTSCAN_TXTIM1_ETRUSBDP</text>
<text x="213.6" y="81.6">32</text>
<text x="213.6" y="78.1">33</text>
<text x="68.1" y="85.1">18</text>
<text x="68.1" y="88.7">19</text>
<text x="73.6" y="86.9">PB0ADC12_IN8TIM3_CH3</text>
<text x="168.2" y="86.9">PA10USART1_RXTIM1_CH3</text>
<text x="213.6" y="88.7">30</text>
<text x="213.6" y="85.1">31</text>
<text x="68.1" y="92.2">20</text>
<text x="68.1" y="95.7">21</text>
<text x="73.6" y="90.4">PB1ADC12_IN9TIM3_CH4</text>
<text x="73.6" y="93.9">PB2BOOT1</text>
<text x="162.8" y="93.9">PA8USART1_CKTIM1_CH1MCO</text>
<text x="170.4" y="90.4">PA9USART1_TXTIM1_CH2</text>
<text x="213.6" y="95.7">28</text>
<text x="213.6" y="92.2">29</text>
<text x="310.2" y="92.2">1</text>
<text x="314.7" y="93.6">BS</text>
<text x="329.1" y="93.6">SW</text>
<text x="336.9" y="92.2">6</text>
<text x="68.1" y="99.2">22</text>
<text x="73.6" y="97.5">PB10I2C2_SCLUSART3_TX</text>
<text x="73.6" y="101">PB11I2C2_SDAUSART3_RX-</text>
<text x="145.7" y="101">PB14SPI2_MISOUSART3_RTSTIM1_CH2N</text>
<text x="166.9" y="97.5">PB15SPI2_MOSITIM1_CH3N</text>
<text x="213.6" y="99.2">27</text>
<text x="310.2" y="99.2">2</text>
<text x="314.7" y="100.6">GND</text>
<text x="330.7" y="100.6">IN</text>
<text x="336.9" y="99.2">5</text>
<text x="147.8" y="104.5">PB13SPI2_SCKUSART3_CTSTIM1_CH1N</text>
<text x="213.6" y="106.3">25</text>
<text x="213.6" y="102.8">26</text>
<text x="310.2" y="106.3">3</text>
<text x="314.7" y="107.7">FB</text>
<text x="330.1" y="107.7">EN</text>
<text x="336.9" y="106.3">4</text>
<text x="131.7" y="108.1">PB12SPI2_NSSI2C2_SMBAUSART3_CKTIM1_BKIN</text>
<text x="107.2" y="149" transform="rotate(-90 107.2 149)">9</text>
<text x="93.1" y="155.7">2</text>
<text x="108.7" y="153.6" transform="rotate(-90 108.7 153.6)">EP</text>
<text x="109.8" y="153.9">OUT2</text>
<text x="120.1" y="155.7">7</text>
<text x="120.1" y="152.2">8</text>
<text x="93.1" y="159.2">3</text>
<text x="96.6" y="157.4">IN2</text>
<text x="96.6" y="161">IN1</text>
<text x="109.8" y="161">OUT1</text>
<text x="114.3" y="157.4">RS</text>
<text x="120.1" y="159.2">6</text>
<text x="93.1" y="162.7">4</text>
<text x="96.6" y="164.5">VREF</text>
<text x="113.8" y="164.5">VM</text>
<text x="120.1" y="162.7">5</text>
<text x="205.9" y="182.1">1</text>
<text x="205.9" y="185.7">3</text>
<text x="209.4" y="183.9">VIN</text>
<text x="219.1" y="183.9">VOUT</text>
<text x="229.5" y="182.1">5</text>
<text x="209.4" y="187.4">EN</text>
<text x="223.4" y="191">NC</text>
<text x="229.5" y="189.2">4</text>
<text x="107.2" y="198.4" transform="rotate(-90 107.2 198.4)">9</text>
<text x="108.7" y="203" transform="rotate(-90 108.7 203)">EP</text>
<text x="109.8" y="203.3">OUT2</text>
<text x="120.1" y="201.5">8</text>
<text x="93.1" y="205.1">2</text>
<text x="93.1" y="208.6">3</text>
<text x="96.6" y="206.8">IN2</text>
<text x="114.3" y="206.8">RS</text>
<text x="120.1" y="208.6">6</text>
<text x="120.1" y="205.1">7</text>
<text x="93.1" y="212.1">4</text>
<text x="96.6" y="210.4">IN1</text>
<text x="96.6" y="213.9">VREF</text>
<text x="109.8" y="210.4">OUT1</text>
<text x="113.8" y="213.9">VM</text>
<text x="120.1" y="212.1">5</text>
<text x="331.4" y="213.9">1</text>
<text x="340.4" y="213.9">2</text>
<text x="243" y="226.2">1</text>
<text x="266.5" y="226.2">8</text>
<text x="246.5" y="228">D</text>
<text x="260.5" y="228">NC</text>
<text x="266.5" y="233.3">6</text>
<text x="266.5" y="229.8">7</text>
<text x="331.4" y="231.5">1</text>
<text x="340.4" y="231.5">2</text>
<text x="243" y="236.8">4</text>
<text x="246.5" y="238.6">R</text>
<text x="256.5" y="235.1">CANL</text>
<text x="260.5" y="238.6">NC</text>
<text x="266.5" y="236.8">5</text>
<text x="94.8" y="256.2">1</text>
<text x="98.3" y="258">CSN</text>
<text x="94.8" y="263.3">3</text>
<text x="110.1" y="261.5">Z/W</text>
<text x="118.4" y="263.3">6</text>
<text x="118.4" y="259.8">7</text>
<text x="98.3" y="265">OUT</text>
<text x="110.9" y="268.6">A/U</text>
<text x="111.1" y="265">B/V</text>
<text x="118.4" y="266.8">5</text>
<text x="205.9" y="265">1</text>
<text x="205.9" y="268.6">2</text>
<text x="205.9" y="272.1">3</text>
<text x="205.9" y="275.6">4</text>
</g>
<g font-size="3.2" fill="#f00">
<text x="201" y="26.9">VDD_3</text>
<text x="213.6" y="25.2">48</text>
<text x="70.1" y="53.4">9</text>
<text x="73.6" y="55.1">VDD_A</text>
<text x="201" y="69.3">VDD_2</text>
<text x="213.6" y="67.5">36</text>
<text x="68.1" y="106.3">24</text>
<text x="73.6" y="108.1">VDD_1</text>
<text x="243" y="233.3">3</text>
<text x="246.5" y="235.1">VCC</text>
<text x="94.8" y="259.8">2</text>
<text x="98.3" y="261.5">HVPP</text>
<text x="94.8" y="266.8">4</text>
<text x="98.3" y="268.6">VDD</text>
</g>
<g font-size="3.2">
<text x="213.6" y="28.7">47</text>
<text x="10.3" y="34">4</text>
<text x="201.6" y="30.4">VSS_3</text>
<text x="26.5" y="41">2</text>
<text x="70.1" y="49.8">8</text>
<text x="73.6" y="51.6">VSS_A</text>
<text x="213.6" y="71">35</text>
<text x="201.6" y="72.8">VSS_2</text>
<text x="68.1" y="102.8">23</text>
<text x="73.6" y="104.5">VSS_1</text>
<text x="93.1" y="152.2">1</text>
<text x="96.6" y="153.9">GND</text>
<text x="205.9" y="189.2">2</text>
<text x="209.4" y="191">GND</text>
<text x="93.1" y="201.5">1</text>
<text x="96.6" y="203.3">GND</text>
<text x="243" y="229.8">2</text>
<text x="246.5" y="231.5">GND CANH</text>
<text x="109.6" y="258">GND</text>
<text x="118.4" y="256.2">8</text>
</g>
</svg>
